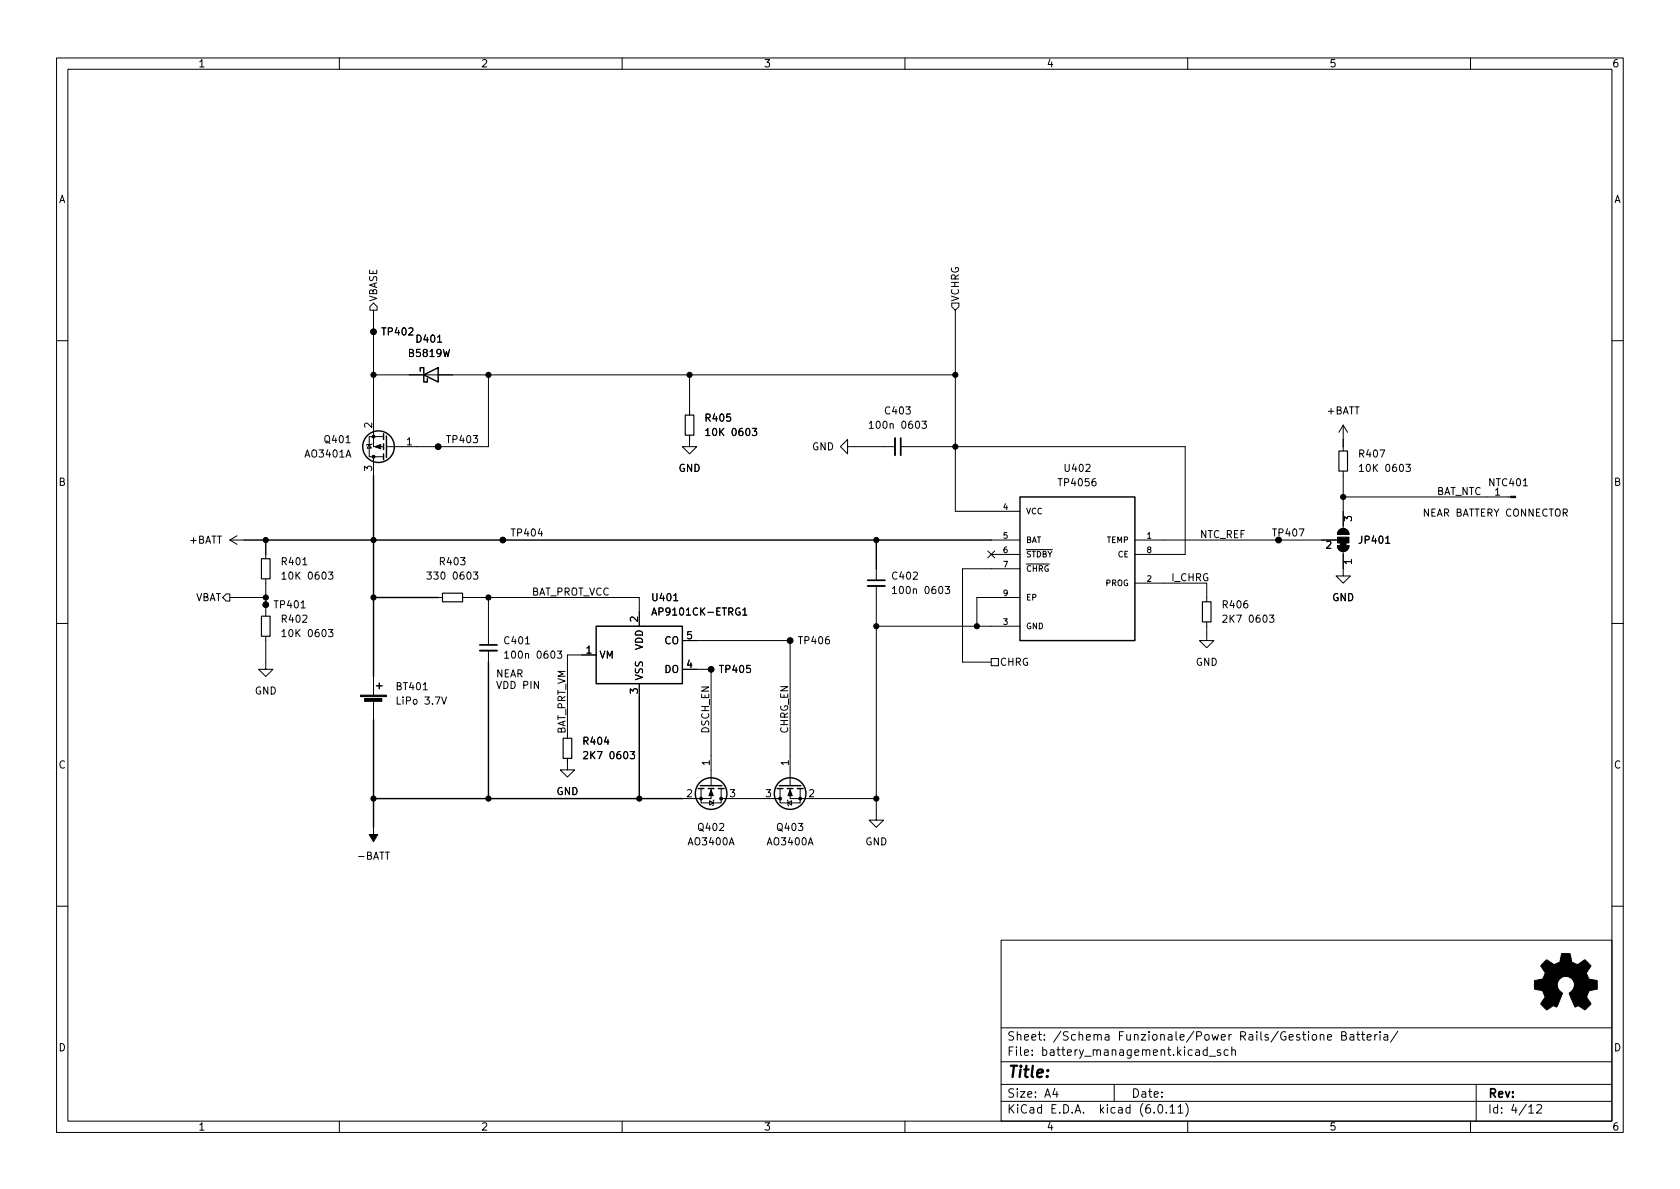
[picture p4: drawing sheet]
<svg xmlns="http://www.w3.org/2000/svg" width="297mm" height="210mm" viewBox="0 0 297 210" stroke-linecap="round" stroke-linejoin="round" font-family="sans-serif">
<g fill="none" stroke="#000" stroke-width=".18">
<path d="M10 10.2h277v190.1h-277zM12 12.2h273v186.1h-273zM60 10.2v2M110 10.2v2M160 10.2v2M210 10.2v2M260 10.2v2M65.4 54.2l.6-.6 .7 .6v.7h-1.3zM66 58.7h.1M66 54.9v24.1h1.8M168.3 53.6h1.2v.6l-.6 .7-.6-.7zM168.9 54.9v35.5h11.4"/>
<path d="M10 60.2h2M61.2 78.3h.7M65.3 78.6l.4 .6h-.8zM65.8 78.5l-.1 .1h-.8l-.1 .1M66 66.3h102.9M67.8 77.2h-2.5v3.6h2.5M77.4 60.5h.7M77.5 79h.1M78.4 61.8l.3 1.3 .2-1 .3 1 .3-1.3M86.4 66.3v12.7h-18.1M121.9 77v2h1.3l-1.3 1.3-1.3-1.3h1.3M121.9 66.3v7.1"/>
<path d="M133 75.8h.8l-.4 .4 .3 .2v.5l-.1 .1-.6-.1M149.9 79v-1.3l-1.3 1.3 1.3 1.3v-1.3h8.3M157.4 75l.2-.1 .3 .1v.8M159.3 79h50.2v19h-8.8M163 74.5h.8l-.4 .5 .3 .1v.5l-.1 .2-.6-.2M237.5 75.2l-.8 1.2M237.5 75.2v2.5M237.5 79v.8M237.5 75.2l.8 1.2M244 79.6h.8l-.5 1.2M285 60.2h2M40.6 95.5l1.3 .8"/>
<path d="M40.6 95.5h2.6M41.9 94.7l-1.3 .8M47 98v.8M53.5 99.9h.8M61.2 80.8l.4-1.2 .4 1.2M66 80.8v3.3M88.9 95.5h.1M174.7 97.4l1.2 1.2M175.3 95.5h5M175.3 98h5M175.9 97.4l-1.2 1.2M181.4 97.2h4.7"/>
<path d="M181.4 99.7h4.1M192 82.2l.5-.1 .2 .4-.7 .9h.7M193.7 84.6l-.4 .1a.86 .86 0 0 0 0 1.2l.4-.1 .1-.4-.2-.3-.4 .1-.1 .2M200.7 95.5h35.8M234.6 95.8l.5-.1 .2 .4-.8 .9h.8M236.5 96.5a1.02 1.02 0 0 0 1 1 1.02 1.02 0 0 0 1-1M236.5 94.5a1.02 1.02 0 0 1 1-1 1.02 1.02 0 0 1 1 1M236.5 96.5h2M236.5 94.5h2M237.5 97.5v4.3h1.3l-1.3 1.3-1.3-1.3h1.3M237.5 83.3v10.2M237.5 87.9h29.6"/>
<path d="M237.7 92.1v-.8l.5 .4 .1-.3h.5l.2 .2-.2 .5M239 99.3h-1.3l.3 .4M245 95.2l.4-.4v1.3M245 96.1h.7M248.6 82.1h.8l-.5 .5 .4 .1v.6l-.2 .1-.5-.1M269.3 85.9h.8M10 110.2h2M40 105h.6v1.3h-.6l-.6-.6zM40.6 105.7h6.4M47 112.5v5.9h1.3l-1.3 1.2-1.3-1.2h1.3M47 106.9h.1M47 102.4v6.6"/>
<path d="M53.2 107.5h.8M58.1 101.2h.8l-.5 .4 .4 .2v.5l-.2 .1-.5-.1M58.1 111.3h.8l-.5 .5 .4 .1v.6l-.2 .1-.5-.1M66 119.6v3.3M77.5 105.7h.7M81.8 105.7h31.2v5M83.7 101.2h.8l-.4 .4 .3 .2v.5l-.2 .1-.5-.1M86.4 105.7v8.3M86.4 115.1v2M92.9 115.7l.2-.1h.3l.1 .8M92.9 113.9h.7M98.5 115.1h.8l-.4 .5 .4 .1v.6l-.2 .1-.6-.1"/>
<path d="M105.4 115.8h-5.1v14.8M119.1 106.2h.7M120.6 118.4h5.1M120.6 113.3h19.1M125.7 118.4h.1M125.7 118.4v20.5M130.8 107.6a.59 .59 0 0 0-.7 .5 .59 .59 0 0 0 .7 .6l.1-.5h-.3M131.3 107.9l.4-.4v1.3M131.3 108.8h.8M139.7 113.3h.1M139.7 113.3v25.6M154.9 103.6v41.4h1.3l-1.3 1.3-1.2-1.3h1.2"/>
<path d="M154.9 100.6v2M154.9 110.7h25.4M161.5 104.2l.2-.1 .3 .1v.8M167.1 103.7h.8l-.4 .5 .3 .1v.5l-.1 .2-.6-.2M175.3 116.5h1.2v1.2h-1.2zM180.3 105.7h-7.6v5M180.3 100.6h-10.1v16.5h5.1M200.7 103.1h12.7v3.3M213.4 110v3.3h1.2l-1.2 1.2-1.3-1.2h1.3M224.4 108.8h.8l-.4 .5 .4 .1v.5l-.2 .1-.6-.1M285 110.2h2M66 123.9v3.3"/>
<path d="M74.8 122h.8M100.3 134.1v2h1.3l-1.3 1.3-1.2-1.3h1.2M107.2 130.3l-.3 .9h.8M111.4 132.9h.8l-.4 .5 .3 .1v.6l-.1 .1-.6-.1M113 120.9v2.5M124 139.4v2.6h3.5v-2.6M125.7 139.4v1.8h-5.1M137.9 139.4v2.6h3.6v-2.6M139.7 139.4v1.8h15.2M66 146.3v2.5M68.1 150.7h.8M125.5 141.6l.6 .4-.6 .4z"/>
<path d="M126.2 141.5l-.1 .1v.8l-.1 .1M127.5 141.2h10.4M128.9 149.4l.5-1.3 .4 1.3M139.2 141.5l.1 .1v.8l.1 .1M139.3 142l.7-.4v.8zM142.9 149.4l.4-1.3 .5 1.3M10 160.2h2M177 166.3h108v32h-108zM285 160.2h2M60 198.3v2M110 198.3v2M160 198.3v2"/>
<path d="M177 194.8h108M177 191.8h108M177 187.8h108M177 181.8h108M182.5 186.5v.1M182.5 185.7v.1M184.6 183.8v.1M184.6 183v.1M195.4 183h.6l.1 .9M196.1 183.3l-.5 .1a.29 .29 0 0 0-.2 .2 .29 .29 0 0 0 .2 .3h.5M197 191.8v3M209.6 195.1a1.72 1.72 0 0 1 0 2.3"/>
<path d="M210 198.3v2M213.8 186.8h1.1M214.3 182.9l.3 1 .3-.7 .2 .7 .3-1M215.8 185.7l-.4-.1-.2 .2 .1 .3 .5 .1v.4h-.6M215.9 183.4l.7-.1v-.3l-.5-.1-.2 .2 .1 .8h.6M217.1 185.7l-.4-.1-.3 .3v.4l.2 .3h.5M217.3 182.9v1M217.7 182.9l-.3 .1-.1 .2M217.8 185.8l.2-.2 .4 .1v.9M217.8 185.1v1.5M233.4 183.1l.2-.2 .4 .1 .1 .9M234.7 183.4l.7-.1v-.3l-.5-.1-.2 .2 .1 .8h.6"/>
<path d="M247.1 182.4l-1.2 1.9M260 198.3v2M261 191.8v6.5M271.7 195.5l.6-.2 .2 .2 .1 .3-.9 1h.9"/>
<circle cx="66" cy="58.7" r=".51"/>
<circle cx="77.5" cy="79" r=".51"/>
<circle cx="88.9" cy="95.5" r=".51"/>
<circle cx="226.1" cy="95.5" r=".51"/>
<circle cx="47" cy="106.9" r=".51"/>
<circle cx="125.7" cy="118.4" r=".51"/>
<circle cx="139.7" cy="113.3" r=".51"/>
</g>
<path d="M158.2 77.5v3M84.8 115.1h3.1M153.4 103.6h3.1" fill="none" stroke="#000" stroke-width=".33"/>
<path d="M159.3 77.5v3M84.8 114h3.1M153.4 102.6h3.1" fill="none" stroke="#000" stroke-width=".3"/>
<g fill="#000" stroke="#000" stroke-width=".18">
<path d="M66.3 79l1-.4v.8zM236.5 96.5h2a1.02 1.02 0 0 1-1 1 1.02 1.02 0 0 1-1-1zM237 96h1v.5h-1zM236.5 95h2v1h-2zM236.8 93.8a1.02 1.02 0 0 1 1.1-.3 1.02 1.02 0 0 1 .6 1h-2zM267.1 87.8h.9v.2h-.9zM63.8 122.9h4.5v.3h-4.5zM64.5 123.5h3v.5h-3zM125.7 139.7l.4 1h-.8zM139.7 139.7l.4 1h-.8zM65.3 147.6h1.5l-.8 1.2zM272.9 170.2l.6-.5 .9 .6a.62 .62 0 0 0 1 0l.2-.1a1.62 1.62 0 0 0 .4-1.3l.1-.3 1.5 .1 .2 .7a.74 .74 0 0 0 .6 1l.5 .2 1.3-.9 1.1 1.1-.4 .6a.75 .75 0 0 0-.2 1.2l.2 .5 1.5 .3v1.5l-1.4 .3-.1 .1a1.23 1.23 0 0 0-.3 1.2l.7 1-.1 .2-1 .9-.8-.6a.54 .54 0 0 0-.9 .1l-1-2.4a2.33 2.33 0 0 0 .8-1.9 1.54 1.54 0 0 0-2.5-.7 1.54 1.54 0 0 0 .5 2.5l-1.1 2.5a.69 .69 0 0 0-1.1 .1l-.6 .4-1.1-1.1 .8-1.2-.2-.5a.71 .71 0 0 0-.9-.7l-.8-.2v-1.5l.5-.1a1.11 1.11 0 0 0 1.2-.7 .72 .72 0 0 0-.2-1.2l-.4-.6z"/>
<circle cx="66" cy="58.7" r=".46"/>
<circle cx="66" cy="66.3" r=".46"/>
<circle cx="66" cy="77.2" r=".25"/>
<circle cx="77.5" cy="79" r=".46"/>
<circle cx="86.4" cy="66.3" r=".46"/>
<circle cx="121.9" cy="66.3" r=".46"/>
<circle cx="168.9" cy="66.3" r=".46"/>
<circle cx="168.9" cy="79" r=".46"/>
<circle cx="47" cy="95.5" r=".46"/>
<circle cx="66" cy="95.5" r=".46"/>
<circle cx="66" cy="80.8" r=".25"/>
<circle cx="88.9" cy="95.5" r=".46"/>
<circle cx="154.9" cy="95.5" r=".46"/>
<circle cx="226.1" cy="95.5" r=".46"/>
<circle cx="237.5" cy="87.9" r=".46"/>
<circle cx="47" cy="105.7" r=".46"/>
<circle cx="47" cy="106.9" r=".46"/>
<circle cx="66" cy="105.7" r=".46"/>
<circle cx="86.4" cy="105.7" r=".46"/>
<circle cx="125.7" cy="118.4" r=".46"/>
<circle cx="139.7" cy="113.3" r=".46"/>
<circle cx="154.9" cy="110.7" r=".46"/>
<circle cx="172.7" cy="110.7" r=".46"/>
<circle cx="66" cy="141.2" r=".46"/>
<circle cx="86.4" cy="141.2" r=".46"/>
<circle cx="113" cy="141.2" r=".46"/>
<circle cx="124" cy="141.2" r=".25"/>
<circle cx="127.5" cy="141.2" r=".25"/>
<circle cx="137.9" cy="141.2" r=".25"/>
<circle cx="141.5" cy="141.2" r=".25"/>
<circle cx="154.9" cy="141.2" r=".46"/>
</g>
<g fill="none" stroke="#000" stroke-width=".25">
<path d="M67.8 76.7v1M67.8 78.5v1M68.3 77.1v3.8M74.3 65.7v-.7h.6v2.6h.7v-.7M74.9 66.3l2.6-1.3v2.6zM237.5 77.7v1.3M43.2 95.5h132.1M47 95.5v2.5M66 84.1v35.5M67.8 80.3v1M154.9 95.5v5.1M180.3 87.9h20.4v25.4h-20.4z"/>
<path d="M66 105.7h11.5M86.4 117.1v24.1M105.4 110.7h15.2v10.2h-15.2zM66 127.2v19.1M66.5 121.3h1.1M67.1 120.8v1M113 123.4v17.8M123.4 139.4h1.1M123.8 138.9h3.8M125.2 139.4h1M127 139.4h1M137.4 139.4h1"/>
<path d="M137.8 138.9h3.8M139.2 139.4h1M141 139.4h1M66 141.2h54.6"/>
<circle cx="66.9" cy="79" r="2.79"/>
<circle cx="125.7" cy="140.3" r="2.79"/>
<circle cx="139.7" cy="140.3" r="2.79"/>
</g>
<path d="M121.2 73.4h1.5v3.6h-1.5zM236.7 79.8h1.6v3.5h-1.6zM46.2 98.8h1.6v3.6h-1.6zM46.2 109h1.6v3.5h-1.6zM78.2 104.9h3.6v1.5h-3.6zM212.6 106.4h1.5v3.6h-1.5zM99.6 130.6h1.5v3.5h-1.5z" fill="none" stroke="#000" stroke-width=".2"/>
<text font-size="2.8" x="178" y="191.2">Title:</text>
<g font-size="2.1">
<text x="178" y="184.5">Sheet:</text>
<text x="186.2" y="184.5">/Schema</text>
<text x="197.8" y="184.5">Funzionale/Power</text>
<text x="219.4" y="184.5">Rails/Gestione</text>
<text x="237.4" y="184.5">Batteria/</text>
<text x="178" y="187.2">File:</text>
<text x="184.4" y="187.2">battery_management.kicad_sch</text>
<text x="178" y="197.4">KiCad</text>
<text x="178" y="194.6">Size:</text>
<text x="184.7" y="194.6">A4</text>
<text x="185.7" y="197.4">E.D.A.</text>
<text x="194.6" y="197.4">kicad</text>
<text x="200" y="194.6">Date:</text>
<text x="201.8" y="197.4">(6.0.11)</text>
<text x="263" y="194.6">Rev:</text>
<text x="263" y="197.4">Id:</text>
<text x="267.1" y="197.4">4/12</text>
</g>
<g font-size="1.8">
<text x="35" y="12.3">1</text>
<text x="85" y="12.3">2</text>
<text x="135" y="12.3">3</text>
<text x="185" y="12.3">4</text>
<text x="235" y="12.3">5</text>
<text x="285" y="12.3">6</text>
<text x="10.4" y="36.3">A</text>
<text x="285.4" y="36.3">A</text>
<text x="67.1" y="53.4" transform="rotate(-90 67.1 53.4)">VBASE</text>
<text x="169.9" y="53.4" transform="rotate(-90 169.9 53.4)">VCHRG</text>
<text x="67.3" y="59.7">TP402</text>
<text x="72" y="63.5">B5819W</text>
<text x="73.4" y="61">D401</text>
<text x="65.8" y="75.9" transform="rotate(-90 65.8 75.9)">2</text>
<text x="124.5" y="74.9">R405</text>
<text x="124.5" y="77.5">10K</text>
<text x="129.3" y="77.5">0603</text>
<text x="153.4" y="76.2">100n</text>
<text x="156.2" y="73.7">C403</text>
<text x="159.3" y="76.2">0603</text>
<text x="234.5" y="73.7">+BATT</text>
<text x="53.7" y="81.3">AO3401A</text>
<text x="57.1" y="78.7">Q401</text>
<text x="65.8" y="83.5" transform="rotate(-90 65.8 83.5)">3</text>
<text x="71.7" y="78.7">1</text>
<text x="78.7" y="78.7">TP403</text>
<text x="119.9" y="83.8">GND</text>
<text x="143.5" y="80">GND</text>
<text x="187.9" y="83.8">U402</text>
<text x="240" y="81.3">R407</text>
<text x="240" y="83.8">10K</text>
<text x="244.8" y="83.8">0603</text>
<text x="10.3" y="86.3">B</text>
<text x="186.9" y="86.4">TP4056</text>
<text x="254" y="87.5">BAT_NTC</text>
<text x="263" y="86.4">NTC401</text>
<text x="264.1" y="87.6">1</text>
<text x="285.3" y="86.3">B</text>
<text x="90.2" y="95.3">TP404</text>
<text x="212.1" y="95.1">NTC_REF</text>
<text x="224.8" y="95.3">TP407</text>
<text x="251.5" y="91.3">NEAR BATTERY CONNECTOR</text>
<text x="33.3" y="96.5">+BATT</text>
<text x="49.5" y="100.3">R401</text>
<text x="77.5" y="100.3">R403</text>
<text x="239.8" y="100" transform="rotate(-90 239.8 100)">1</text>
<text x="240" y="96.5">JP401</text>
<text x="34.6" y="106.7">VBAT</text>
<text x="48.3" y="108">TP401</text>
<text x="49.5" y="102.9">10K</text>
<text x="54.3" y="102.9">0603</text>
<text x="75.2" y="102.9">330</text>
<text x="80" y="102.9">0603</text>
<text x="94" y="105.3">BAT_PROT_VCC</text>
<text x="115.1" y="106.7">U401</text>
<text x="157.5" y="102.9">C402</text>
<text x="157.5" y="105.4">100n</text>
<text x="163.4" y="105.4">0603</text>
<text x="207" y="102.8">I_CHRG</text>
<text x="215.9" y="108">R406</text>
<text x="235.5" y="106.7">GND</text>
<text x="49.5" y="110.5">R402</text>
<text x="49.5" y="113">10K</text>
<text x="54.3" y="113">0603</text>
<text x="112.8" y="110.1" transform="rotate(-90 112.8 110.1)">2</text>
<text x="115.1" y="109.2">AP9101CK-ETRG1</text>
<text x="121.2" y="113">5</text>
<text x="215.9" y="110.5">2K7</text>
<text x="220.7" y="110.5">0603</text>
<text x="87.6" y="119.8">NEAR</text>
<text x="88.9" y="114.3">C401</text>
<text x="88.9" y="116.8">100n</text>
<text x="94.8" y="116.8">0603</text>
<text x="103.5" y="115.6">1</text>
<text x="105.9" y="116.8">VM</text>
<text x="114.1" y="115" transform="rotate(-90 114.1 115)">VDD</text>
<text x="117.4" y="119.4">DO</text>
<text x="117.4" y="114.3">CO</text>
<text x="121.2" y="118.1">4</text>
<text x="127" y="119.4">TP405</text>
<text x="141" y="114.3">TP406</text>
<text x="176.7" y="118.1">CHRG</text>
<text x="211.3" y="118.1">GND</text>
<text x="45" y="123.2">GND</text>
<text x="69.9" y="122.4">BT401</text>
<text x="69.9" y="125">LiPo</text>
<text x="75" y="125">3.7V</text>
<text x="87.6" y="121.8">VDD PIN</text>
<text x="112.8" y="122.8" transform="rotate(-90 112.8 122.8)">3</text>
<text x="114.1" y="120.4" transform="rotate(-90 114.1 120.4)">VSS</text>
<text x="100" y="129.8" transform="rotate(-90 100 129.8)">BAT_PRT_VM</text>
<text x="125.4" y="129.8" transform="rotate(-90 125.4 129.8)">DSCH_EN</text>
<text x="139.4" y="129.8" transform="rotate(-90 139.4 129.8)">CHRG_EN</text>
<text x="10.3" y="136.3">C</text>
<text x="102.9" y="132.1">R404</text>
<text x="102.9" y="134.6">2K7</text>
<text x="107.7" y="134.6">0603</text>
<text x="125.5" y="135.5" transform="rotate(-90 125.5 135.5)">1</text>
<text x="139.4" y="135.5" transform="rotate(-90 139.4 135.5)">1</text>
<text x="285.3" y="136.3">C</text>
<text x="98.3" y="141">GND</text>
<text x="121.2" y="141">2</text>
<text x="128.9" y="141">3</text>
<text x="135.2" y="141">3</text>
<text x="142.8" y="141">2</text>
<text x="121.5" y="149.9">AO3400A</text>
<text x="123.2" y="147.3">Q402</text>
<text x="135.5" y="149.9">AO3400A</text>
<text x="137.1" y="147.3">Q403</text>
<text x="152.9" y="149.9">GND</text>
<text x="63" y="152.4">-BATT</text>
<text x="10.3" y="186.3">D</text>
<text x="285.3" y="186.3">D</text>
<text x="35" y="200.3">1</text>
<text x="85" y="200.3">2</text>
<text x="135" y="200.3">3</text>
<text x="185" y="200.3">4</text>
<text x="235" y="200.3">5</text>
<text x="285" y="200.3">6</text>
</g>
<g font-size="1.4">
<text x="177.2" y="90.2">4</text>
<text x="177.2" y="95.2">5</text>
<text x="181.4" y="91.2">VCC</text>
<text x="202.6" y="95.2">1</text>
<text x="177.2" y="97.8">6</text>
<text x="177.2" y="100.3">7</text>
<text x="181.4" y="96.3">BAT</text>
<text x="181.4" y="98.9">~{STDBY}</text>
<text x="181.4" y="101.4">~{CHRG}</text>
<text x="195.6" y="96.3">TEMP</text>
<text x="197.6" y="98.9">CE</text>
<text x="202.6" y="97.8">8</text>
<text x="177.2" y="105.4">9</text>
<text x="181.4" y="106.5">EP</text>
<text x="195.4" y="103.9">PROG</text>
<text x="202.6" y="102.9">2</text>
<text x="177.2" y="110.5">3</text>
<text x="181.4" y="111.6">GND</text>
</g>
</svg>
